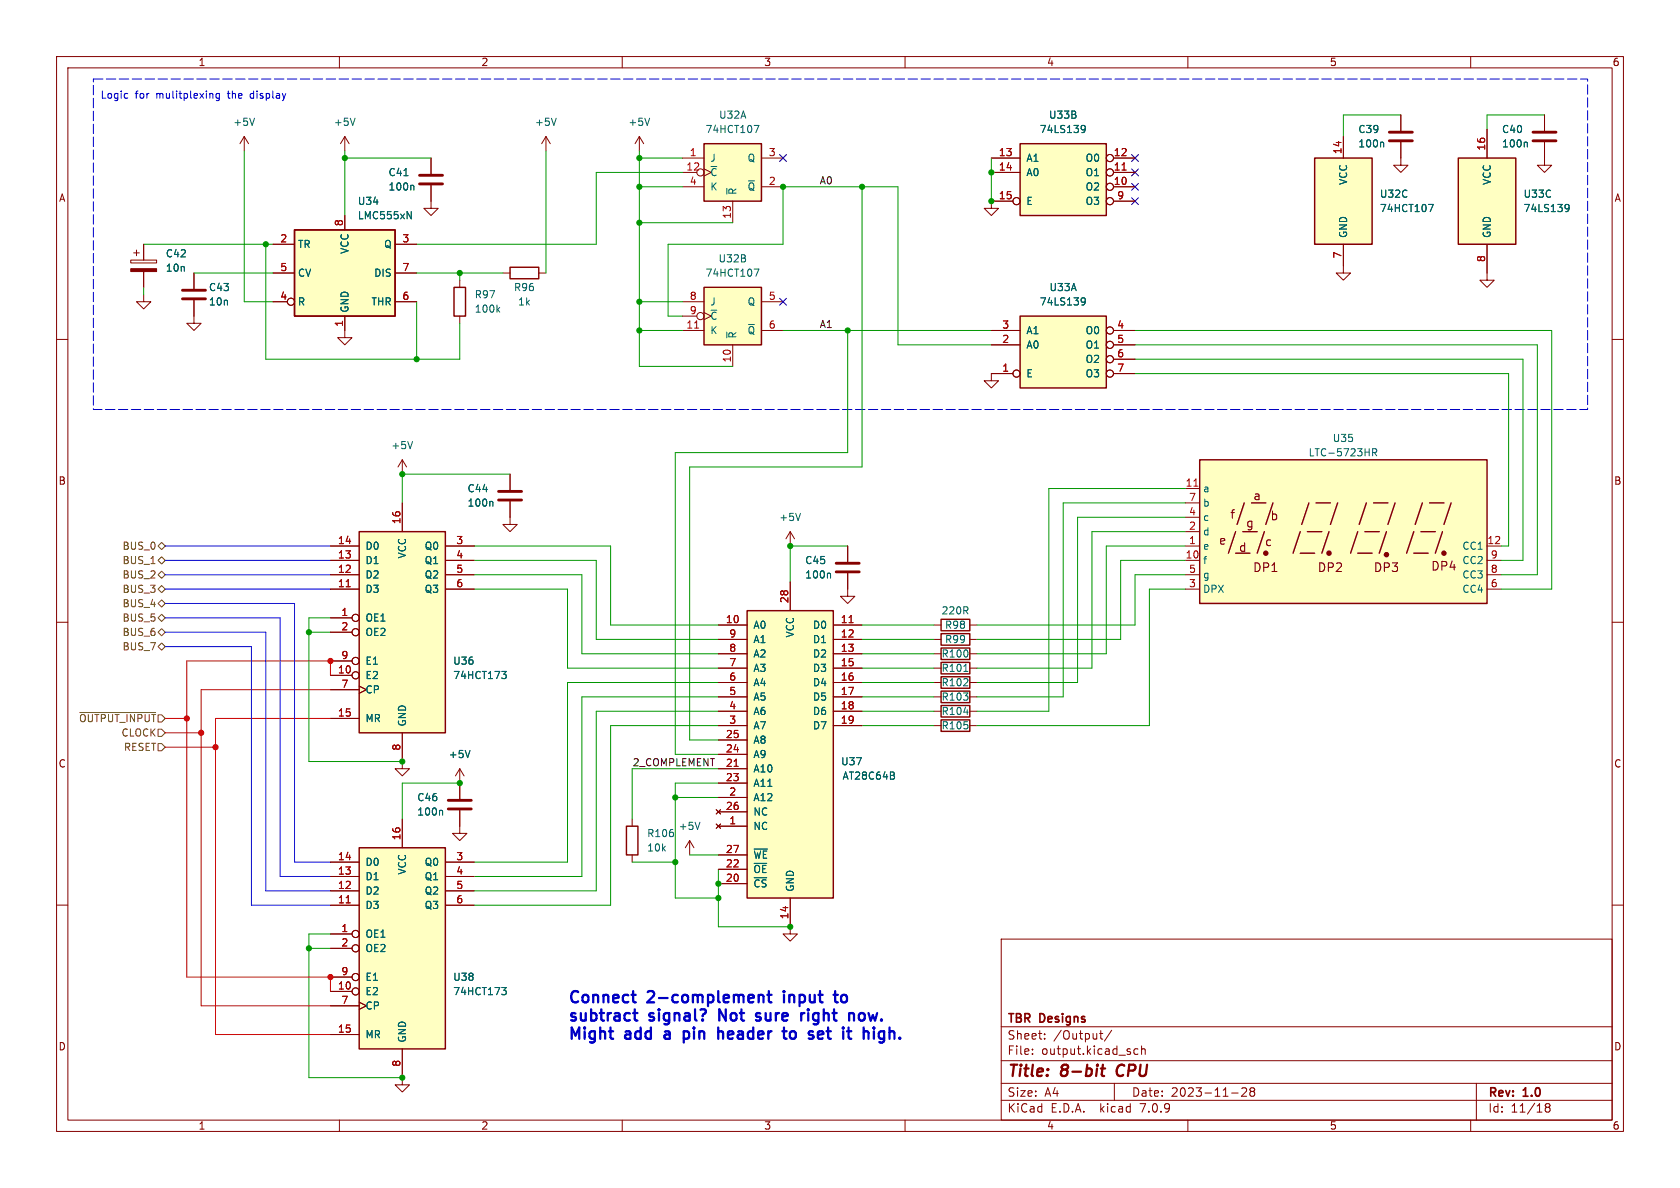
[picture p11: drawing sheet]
<svg xmlns="http://www.w3.org/2000/svg" width="297mm" height="210mm" viewBox="0 0 297 210" stroke-linecap="round" stroke-linejoin="round" font-family="sans-serif">
<g fill="none" stroke="#840000" stroke-width=".18">
<path d="M10 10h277v190h-277zM12 12h273v186h-273zM60 10v2M110 10v2M160 10v2M210 10v2M260 10v2M43.2 24.1l-.8 1.3M43.2 24.1v2.6M43.2 24.1l.7 1.3M61 24.1v2.6M61 38.1v2.5"/>
<path d="M61 24.1l-.8 1.3M61 24.1l.7 1.3M76.2 32.8v4h1.3l-1.3 1.3-1.3-1.3h1.3M76.2 27.9v2.8M96.5 24.1l-.7 1.3M96.5 24.1v2.6M96.5 24.1l.8 1.3M113 24.1l-.7 1.3M113 24.1v2.6M113 24.1l.8 1.3M120.6 33h3.9M120.6 30.5h2.6"/>
<path d="M120.6 27.9h3.9M124.5 29.8l1.2 .7-1.2 .6M129.5 35.6v3.8M134.6 33h3.8M134.6 27.9h3.8M175.3 30.5h5M175.3 27.9h5M179.1 35.6h-3.8v1.2h1.2l-1.2 1.3-1.3-1.3h1.3M196.8 33h3.9M196.8 30.5h3.9M196.8 27.9h3.9M196.8 35.6h3.9"/>
<path d="M237.5 24.1v3.8M247.6 25.1v4.1h1.3l-1.3 1.3-1.2-1.3h1.2M247.6 20.3v2.8M262.9 22.9v5M273 25.1v4.1h1.3l-1.3 1.3-1.2-1.3h1.2M273 20.3v2.8M10 60h2M23.1 46h4.6v.5h-4.6zM23.6 44.7h1M24.1 44.2v1M25.4 52.1v1.2h1.3l-1.3 1.3-1.3-1.3h1.3M25.4 43.2v2.8"/>
<path d="M25.4 48v2.8M34.3 53.1v4.1h1.3l-1.3 1.2-1.3-1.2h1.3M34.3 48.3v2.8M48.3 43.2h3.8M48.3 53.3h2.5M48.3 48.3h3.8M61 55.9v3.8h1.2l-1.2 1.3-1.3-1.3h1.3M69.8 43.2h3.9M69.8 53.3h3.9M69.8 48.3h3.9M81.3 49.5v1.3M81.3 55.9v1.3"/>
<path d="M88.9 48.3h1.3M95.2 48.3h1.3M120.6 53.3h3.9M120.6 58.4h3.9M120.6 55.9h2.6M124.5 55.2l1.2 .7-1.2 .6M134.6 53.3h3.8M134.6 58.4h3.8M175.3 58.4h5M196.8 58.4h3.9M237.5 43.2v5.1h1.3l-1.3 1.2-1.3-1.2h1.3M262.9 43.2v6.3h1.3l-1.3 1.3-1.3-1.3h1.3"/>
<path d="M285 60h2M129.5 61v3.8M175.3 61h5M179.1 66h-3.8v1.3h1.2l-1.2 1.3-1.3-1.3h1.3M196.8 66h3.9M196.8 61h3.9M196.8 63.5h3.9M58.4 96.5h5.1M58.4 99.1h5.1M71.1 81.3l-.7 1.3M71.1 81.3v2.5M71.1 88.9v5.1"/>
<path d="M71.1 81.3l.8 1.3M78.7 96.5h5.1M78.7 99.1h5.1M90.2 88.6v4.1h1.2l-1.2 1.3-1.3-1.3h1.3M90.2 83.8v2.8M139.7 94v2.5M139.7 94l-.8 1.3M139.7 94l.8 1.3M149.9 96.5v2.8M209.5 96.5h2.6M209.5 99.1h2.6M209.5 86.4h2.6"/>
<path d="M209.5 94h2.6M209.5 91.4h2.6M209.5 88.9h2.6M262.9 96.5h2.5M262.9 99.1h2.5M10 110h2M58.4 104.1h5.1M58.4 101.6h5.1M58.4 109.2h3.8M58.4 119.4h3.8M58.4 111.8h3.8M58.4 116.8h3.8"/>
<path d="M78.7 104.1h5.1M78.7 101.6h5.1M127 118.1h5.1M127 110.5h5.1M127 113h5.1M127 115.6h5.1M139.7 102.9v5.1M147.3 118.1h5.1M147.3 110.5h5.1M147.3 113h5.1M147.3 115.6h5.1M149.9 101.3v4.1h1.2l-1.2 1.3-1.3-1.3h1.3"/>
<path d="M165.1 118.1h1.3M165.1 110.5h1.3M165.1 113h1.3M165.1 115.6h1.3M171.4 118.1h1.3M171.4 110.5h1.3M171.4 113h1.3M171.4 115.6h1.3M209.5 104.1h2.6M209.5 101.6h2.6M262.9 104.1h2.5M262.9 101.6h2.5"/>
<path d="M285 110h2M58.4 127h5.1M58.4 121.9h5.1M63.5 121.3l1.3 .6-1.3 .7M71.1 129.5v6.4h1.3l-1.3 1.3-1.3-1.3h1.3M81.3 135.9v5.3M81.3 135.9l-.8 1.3M81.3 135.9l.7 1.3M127 120.7h5.1M127 128.3h5.1M127 125.7h5.1M127 123.2h5.1"/>
<path d="M127 135.9h5.1M127 138.4h5.1M127 133.4h5.1M127 130.8h5.1M147.3 120.7h5.1M147.3 128.3h5.1M147.3 125.7h5.1M147.3 123.2h5.1M165.1 120.7h1.3M165.1 128.3h1.3M165.1 125.7h1.3M165.1 123.2h1.3"/>
<path d="M171.4 120.7h1.3M171.4 128.3h1.3M171.4 125.7h1.3M171.4 123.2h1.3M10 160h2M58.4 157.5h5.1M58.4 154.9h5.1M58.4 152.4h5.1M71.1 144.8v5.1M78.7 157.5h5.1M78.7 154.9h5.1M78.7 152.4h5.1"/>
<path d="M81.3 143.3v4h1.2l-1.2 1.3-1.3-1.3h1.3M111.8 144.8v1.3M111.8 151.1v1.3M121.9 148.6l-.7 1.3M121.9 148.6v2.5M121.9 148.6l.8 1.3M126.6 145.7l.8 .7M126.6 143.1l.8 .8M127 146.1h5.1M127 141h5.1M127 156.2h5.1M127 153.7h5.1"/>
<path d="M127 143.5h5.1M127 151.1h5.1M127.4 145.7l-.8 .7M127.4 143.1l-.8 .8M139.7 158.8v6.3h1.3l-1.3 1.3-1.3-1.3h1.3M285 160h2M58.4 165.1h3.8M58.4 175.3h3.8M58.4 160h5.1M58.4 167.6h3.8M58.4 177.8h5.1M58.4 172.7h3.8"/>
<path d="M63.5 177.2l1.3 .6-1.3 .6M78.7 160h5.1M177 166h108v32h-108zM58.4 182.9h5.1M60 198v2M71.1 185.4v6.4h1.3l-1.3 1.2-1.3-1.2h1.3M110 198v2M160 198v2M177 194.5h108M177 191.5h108M177 187.5h108M177 181.5h108"/>
<path d="M182.5 186.3v.1M182.5 185.5v.1M184.7 183.6v.1M184.7 182.8v.1M194.4 182.7h.6M194.6 182.2v1.3l.4 .2M196.5 182.1l-1.3 2M197 191.5v3M201.2 185.5l-.5-.1-.2 .3v.4l.1 .2h.6M201.8 185.5l.2-.1 .4 .1 .1 .9M201.8 184.9v1.5M210 198v2"/>
<path d="M217.7 193.2h1.2M219.5 192.4l.6-.1 .2 .1 .1 .3-.9 1.1h.9M221.2 192.9l-.2-.2 .2-.4 .5 .1 .1 .2-.3 .3M221.2 192.9l-.2 .3v.3l.2 .3 .5-.1 .1-.2-.1-.4-.2-.2M221.2 192.9h.3M260 198v2M261 191.5v6.5M273.5 195.7l-.3-.2 .3-.4h.2l.3 .3-.3 .3M273.5 195.7l-.3 .3v.3l.3 .3h.2l.3-.3v-.4l-.3-.2M273.5 195.7h.2"/>
<circle cx="123.8" cy="30.5" r=".63"/>
<circle cx="179.7" cy="35.6" r=".63"/>
<circle cx="196.2" cy="33" r=".63"/>
<circle cx="196.2" cy="30.5" r=".63"/>
<circle cx="196.2" cy="35.6" r=".63"/>
<circle cx="196.2" cy="27.9" r=".63"/>
<circle cx="51.4" cy="53.3" r=".63"/>
<circle cx="123.8" cy="55.9" r=".63"/>
<circle cx="196.2" cy="58.4" r=".63"/>
<circle cx="179.7" cy="66" r=".63"/>
<circle cx="196.2" cy="66" r=".63"/>
<circle cx="196.2" cy="63.5" r=".63"/>
<circle cx="196.2" cy="61" r=".63"/>
<circle cx="62.9" cy="109.2" r=".63"/>
<circle cx="62.9" cy="116.8" r=".63"/>
<circle cx="62.9" cy="111.8" r=".63"/>
<circle cx="62.9" cy="119.4" r=".63"/>
<circle cx="62.9" cy="165.1" r=".63"/>
<circle cx="62.9" cy="167.6" r=".63"/>
<circle cx="62.9" cy="175.3" r=".63"/>
<circle cx="62.9" cy="172.7" r=".63"/>
</g>
<path d="M194.6 188.9h.8M195 188.2l-.2 1.7v.2l.4 .1M197.7 188.5a1.27 1.27 0 0 0 0 1.6" fill="none" stroke="#840000" stroke-width=".4"/>
<g fill="#ffffc2" stroke="#ffffc2" stroke-width=".18">
<path d="M232.4 27.9h10.2v15.3h-10.2z"/>
<path d="M52.1 40.6h17.7v15.3h-17.7z"/>
<path d="M212.1 81.3h50.8v25.4h-50.8z"/>
<path d="M132.1 108h15.2v50.8h-15.2z"/>
<path d="M124.5 50.8h10.1v10.2h-10.1z"/>
<path d="M180.3 25.4h15.3v12.7h-15.3z"/>
<path d="M257.8 27.9h10.2v15.3h-10.2z"/>
<path d="M180.3 55.9h15.3v12.7h-15.3z"/>
<path d="M124.5 25.4h10.1v10.2h-10.1z"/>
<path d="M63.5 149.9h15.2v35.5h-15.2z"/>
<path d="M63.5 94h15.2v35.5h-15.2z"/>
</g>
<g fill="none" stroke="#840000" stroke-width=".25">
<path d="M124.5 25.4h10.1v10.2h-10.1zM180.3 25.4h15.3v12.7h-15.3zM232.4 27.9h10.2v15.3h-10.2zM257.8 27.9h10.2v15.3h-10.2zM52.1 40.6h17.7v15.3h-17.7zM80.3 50.8h2v5.1h-2zM90.2 47.2h5v2.1h-5zM124.5 50.8h10.1v10.2h-10.1zM180.3 55.9h15.3v12.7h-15.3zM63.5 94h15.2v35.5h-15.2zM212.1 81.3h50.8v25.4h-50.8zM218.4 94l-1.2 3.8"/>
<path d="M218.4 97.8h2.6M219.7 94h2.5M220 88.9l-1.3 3.8M221.2 88.9h2.6M223.5 94l-1.3 3.8M225 88.9l-1.2 3.8M229.9 97.8h2.5M229.9 94l-1.3 3.8M231.1 94h2.6M231.4 88.9l-1.3 3.8M232.7 88.9h2.5M234.9 94l-1.2 3.8"/>
<path d="M236.5 88.9l-1.3 3.8M240 97.8h2.6M240 94l-1.2 3.8M241.3 94h2.5M241.6 88.9l-1.3 3.8M242.8 88.9h2.6M245.1 94l-1.3 3.8M246.6 88.9l-1.2 3.8M249.9 97.8h2.6M249.9 94l-1.2 3.8M251.2 94h2.5M251.5 88.9l-1.3 3.8"/>
<path d="M252.7 88.9h2.6M255 94l-1.3 3.8M256.5 88.9l-1.2 3.8M132.1 108h15.2v50.8h-15.2zM166.4 119.6h5v2.1h-5zM166.4 117.1h5v2h-5zM166.4 109.5h5v2h-5zM166.4 112h5v2h-5zM166.4 114.6h5v2h-5zM166.4 127.3h5v2h-5zM166.4 124.7h5v2h-5zM166.4 122.2h5v2h-5z"/>
<path d="M63.5 149.9h15.2v35.5h-15.2zM110.7 146.1h2.1v5h-2.1z"/>
</g>
<g fill="none" stroke="#006464" stroke-width=".18">
<path d="M45 20.9l-.4 1.3M62.8 20.9l-.4 1.3M71.4 31.1h.7M72 37.4l.7 1.3v-1.3M73 32.8l.2 .1v.7M98.3 20.9l-.4 1.3M114.8 20.9l-.4 1.3M128.5 33.3v1M133.3 22.2h.9l-.6 1.2M191.3 22.2h.3l.2 .1a.84 .84 0 0 1-.3 1.1h-.2M191.9 22.7l-.3 .3-.3-.1M244.4 25.1l.2 .2v.7"/>
<path d="M252.5 36.1h.9l-.6 1.3M269.8 25.1l.2 .2v.7M276.8 36.2l.4-.1 .2 .3a.84 .84 0 0 1-.4 1h-.2M277.4 36.7l-.2 .2h-.4M88 54.7l.3 .5M88.3 54.3l-.4 .5M128.5 58.7v1M133.3 47.6h.9l-.6 1.2M191.3 52.7l.3-.1 .2 .2a.84 .84 0 0 1-.3 1.1h-.2M191.9 53.2l-.3 .2h-.3M72.9 78l-.4 1.3M242.7 80l.6-.1 .1-.2-.1-.3-.6-.1v1.3"/>
<path d="M243 80l.4 .6M87 88.6l.1 .2v.7M141.5 90.7l-.4 1.3M88.7 118.7h.8l-.4 .5 .3 .1 .1 .4-.2 .3h-.4M146.6 101.3l.2 .2v.7M170.4 118.7h.7M83.1 132.7l-.4 1.2M158 137.1l.1 .2-.1 .4M158 136.6v.4M170.4 125.9h.8M78.1 143.2l.1 .2v.7M123.7 145.4l-.4 1.2"/>
<path d="M133.3 150.1h2.4M88.7 174.6h.8l-.4 .5 .3 .1 .1 .4-.2 .2h-.4"/>
</g>
<g fill="none" stroke="#840000" stroke-width=".51">
<path d="M74.2 32.5h4M74.2 31h4M245.6 24.9h4.1M245.6 23.4h4.1M271 24.9h4.1M271 23.4h4.1M32.3 52.8h4M32.3 51.3h4M88.1 88.4h4.1M88.1 86.9h4.1M147.8 99.6h4.1M147.8 101.1h4.1"/>
<path d="M79.2 143h4.1M79.2 141.5h4.1"/>
</g>
<g fill="#840000" stroke="#840000" stroke-width=".25">
<circle cx="223.8" cy="97.8" r=".36"/>
<circle cx="234.9" cy="97.8" r=".36"/>
<circle cx="245.1" cy="98" r=".36"/>
<circle cx="255.3" cy="97.8" r=".36"/>
</g>
<path d="M198.4 30.1h.7M122.8 58h.7M211.1 85.9h.7M61.2 103.7h.7M150.1 110.1h.7M129.8 135.5h.7M61.2 159.6h.7" fill="none" stroke="#a90000" stroke-width=".18"/>
<path d="M23.1 47.5h4.6v.5h-4.6z" fill="#840000" stroke="#840000" stroke-width=".18"/>
<path d="M27.9 99.1l.7-.7 .6 .7-.6 .6zM27.9 96.5l.7-.6 .6 .6-.6 .7zM27.9 111.8l.7-.7 .6 .7-.6 .6zM27.9 104.1l.7-.6 .6 .6-.6 .7zM27.9 106.7l.7-.7 .6 .7-.6 .6zM27.9 114.3l.7-.6 .6 .6-.6 .6zM27.9 109.2l.7-.6 .6 .6-.6 .7zM28.6 101l.6 .6-.6 .6-.7-.6zM14.1 126h13.4M27.9 128.9h.7l.6 .6-.6 .7h-.7zM27.9 131.4h.7l.6 .7-.6 .6h-.7z" fill="none" stroke="#725600" stroke-width=".18"/>
<path d="M22.5 16.5l.1 .1M22.6 17.3l-.1 .1M37.5 16.5l.1 .2v.7M38.8 16.5v1l-.3 .3-.3-.1M38.8 16.6l-.4-.1-.2 .3 .1 .5h.5" fill="none" stroke="#0000c2" stroke-width=".18"/>
<g fill="none" stroke="#0000c2" stroke-width=".4">
<path d="M111.6 175.9h.8M111.9 179.1h.8M112.2 177.2h.2M134.4 179.2l-.5-.1-.3 .3 .1 .3 .7 .1 .1 .2-.1 .3-.2 .1-.6-.1M134.4 175.9l.5 .1 .1 .1v1.1M135.6 175.9h.8M135.9 175.2v1.7l.1 .2 .4 .1M138.6 175.2v.2M138.6 175.9v1.3M138.6 175.2l-.1 .1 .1 .1M138.6 175.2l.1 .1-.1 .1M142 179.1h.2"/>
<path d="M142.9 179.1v1.3M147.4 175.9h.7M147.6 175.2v1.7l.1 .2 .4 .1M152.7 179.2a.54 .54 0 0 0-.9 .3v.5a.54 .54 0 0 0 .9 .3M112.2 180.1l.1 .2 .4 .1M117.5 183v.2v.3M120.9 182.3v2M120.9 182.4l.6-.1 .3 .4M121.8 183.3l-.3 .3-.6-.1M127.2 180.4v-2l1.1 2M127.3 182.3h.2l.3 .3v1M139.7 182.5a.54 .54 0 0 1 .6-.2 .54 .54 0 0 1 .4 .4v.6a.54 .54 0 0 1-.5 .4 .54 .54 0 0 1-.6-.4z"/>
<path d="M145.3 182.3l.1 .1 .1 .4-.9 .2M145.4 183.5l-.1 .1M146.1 182.3h.8M152.7 181.6v2M153.3 182.3h-.3l-.3 .2M157.3 181.6v2M157.8 182.3h-.3l-.2 .2"/>
</g>
<path d="M16.5 14h264.2v58.4h-264.2v-58.4" fill="none" stroke="#0000c2" stroke-width=".18" stroke-dasharray="1.7 .6"/>
<g fill="none" stroke="#009600" stroke-width=".18">
<path d="M43.2 26.7v26.6h5.1M61 27.9h15.2M61 26.7v11.4M96.5 26.7v21.6M113 26.7v38.1h16.5M113 39.4h16.5M113 33h7.6M113 27.9h7.6M120.6 30.5h-15.2v12.7h-31.7M152.4 33v49.6h-30.5v48.2h5.1M175.3 27.9v7.7M247.6 20.3h-10.1v3.8"/>
<path d="M273 20.3h-10.1v2.6M25.4 43.2h22.9M25.4 50.8v1.3M34.3 48.3h14M47 43.2v20.3h34.3v-6.3M73.7 48.3h15.2M73.7 53.3v10.2M81.3 48.3v1.2M113 53.3h7.6M113 58.4h7.6M120.6 55.9h-2.5v-12.7h20.3v-10.2h20.3v28h16.6M138.4 58.4h36.9"/>
<path d="M149.9 58.4v21.6h-30.5v53.4h7.6M200.7 58.4h73.6v45.7h-8.9M200.7 61h71.1v40.6h-6.4M200.7 66h66v30.5h-1.3M200.7 63.5h68.5v35.6h-3.8M83.8 96.5h24.1v14h19.1M83.8 99.1h21.6v13.9h21.6M90.2 83.8h-19.1v5.1M149.9 96.5h-10.2v6.4M209.5 91.4h-19v29.3h-17.8M209.5 99.1h-11.4v13.9h-25.4M209.5 96.5h-13.9v19.1h-22.9"/>
<path d="M209.5 94h-16.5v24.1h-20.3M209.5 88.9h-21.5v34.3h-15.3M209.5 86.4h-24.1v39.3h-12.7M54.6 111.8h3.8M58.4 109.2h-3.8v25.4h16.5M83.8 101.6h19.1v14h24.1M83.8 104.1h16.5v14h26.7M152.4 113h12.7M152.4 115.6h12.7M152.4 118.1h12.7M152.4 110.5h12.7M209.5 101.6h-8.8v8.9h-28"/>
<path d="M209.5 104.1h-6.3v24.2h-30.5M81.3 138.4h-10.2v6.4M127 138.4h-7.6v20.4h7.6M127 135.9h-15.2v8.9M127 128.3h-19.1v31.7h-24.1M127 120.7h-26.7v31.7h-16.5M127 123.2h-24.1v31.7h-19.1M127 125.7h-21.6v31.8h-21.6M152.4 120.7h12.7M152.4 128.3h12.7M152.4 125.7h12.7M152.4 123.2h12.7"/>
<path d="M111.8 152.4h7.6M119.4 141h7.6M121.9 151.1h5.1M127 153.7v10.1h12.7M54.6 167.6h3.8M58.4 165.1h-3.8v25.4h16.5"/>
</g>
<path d="M29.2 99.1h29.2M29.2 96.5h29.2M29.2 106.7h22.9v45.7h6.3M29.2 111.8h17.8v45.7h11.4M29.2 109.2h20.3v45.7h8.9M29.2 114.3h15.2v45.7h14M29.2 101.6h29.2M29.2 104.1h29.2" fill="none" stroke="#00f" stroke-width=".18"/>
<path d="M58.4 119.4v-2.6h-25.4v55.9h25.4v2.6M29.2 127h3.8M29.2 132.1h8.9M29.2 129.5h6.4M58.4 121.9h-22.8v55.9h22.8M58.4 127h-20.3v55.9h20.3" fill="none" stroke="#f00" stroke-width=".18"/>
<path d="M137.8 27.3l1.2 1.2M139 27.3l-1.2 1.2M200.1 32.4l1.2 1.2M200.1 35l1.2 1.2M200.1 27.3l1.2 1.2M200.1 29.9l1.2 1.2M201.3 32.4l-1.2 1.2M201.3 35l-1.2 1.2M201.3 27.3l-1.2 1.2M201.3 29.9l-1.2 1.2M137.8 52.7l1.2 1.2M139 52.7l-1.2 1.2" fill="none" stroke="#000084" stroke-width=".18"/>
<g fill="#009600" stroke="#009600" stroke-width=".18">
<circle cx="71.1" cy="83.8" r=".46"/>
<circle cx="61" cy="27.9" r=".46"/>
<circle cx="81.3" cy="48.3" r=".46"/>
<circle cx="73.7" cy="63.5" r=".46"/>
<circle cx="47" cy="43.2" r=".46"/>
<circle cx="119.4" cy="152.4" r=".46"/>
<circle cx="119.4" cy="141" r=".46"/>
<circle cx="139.7" cy="163.8" r=".46"/>
<circle cx="127" cy="158.8" r=".46"/>
<circle cx="127" cy="156.2" r=".46"/>
<circle cx="81.3" cy="138.4" r=".46"/>
<circle cx="71.1" cy="190.5" r=".46"/>
<circle cx="54.6" cy="167.6" r=".46"/>
<circle cx="54.6" cy="111.8" r=".46"/>
<circle cx="71.1" cy="134.6" r=".46"/>
<circle cx="149.9" cy="58.4" r=".46"/>
<circle cx="113" cy="39.4" r=".46"/>
<circle cx="113" cy="33" r=".46"/>
<circle cx="113" cy="53.3" r=".46"/>
<circle cx="113" cy="27.9" r=".46"/>
<circle cx="113" cy="58.4" r=".46"/>
<circle cx="138.4" cy="33" r=".46"/>
<circle cx="152.4" cy="33" r=".46"/>
<circle cx="175.3" cy="30.5" r=".46"/>
<circle cx="175.3" cy="35.6" r=".46"/>
<circle cx="139.7" cy="96.5" r=".46"/>
</g>
<g fill="#f00" stroke="#f00" stroke-width=".18">
<circle cx="58.4" cy="172.7" r=".46"/>
<circle cx="58.4" cy="116.8" r=".46"/>
<circle cx="35.6" cy="129.5" r=".46"/>
<circle cx="38.1" cy="132.1" r=".46"/>
<circle cx="33" cy="127" r=".46"/>
</g>
<g font-size="2.8" fill="#0000c2">
<text x="100.3" y="177.5">Connect</text>
<text x="114.7" y="177.5">2-complement</text>
<text x="139.5" y="177.5">input</text>
<text x="149.3" y="177.5">to</text>
<text x="100.3" y="180.7">subtract</text>
<text x="100.3" y="183.9">Might</text>
<text x="110.7" y="183.9">add</text>
<text x="114.9" y="180.7">signal?</text>
<text x="118.4" y="183.9">a</text>
<text x="122.5" y="183.9">pin</text>
<text x="128" y="180.7">Not</text>
<text x="129.4" y="183.9">header</text>
<text x="135.4" y="180.7">sure</text>
<text x="141.9" y="183.9">to</text>
<text x="144.1" y="180.7">right</text>
<text x="147.1" y="183.9">set</text>
<text x="153.4" y="180.7">now.</text>
<text x="153.9" y="183.9">it</text>
<text x="158.3" y="183.9">high.</text>
</g>
<g font-size="2.8" fill="#840000">
<text x="178" y="190.9">Title:</text>
<text x="187.7" y="190.9">8-bit</text>
<text x="198.3" y="190.9">CPU</text>
</g>
<g font-size="2.1" fill="#840000">
<text x="221.4" y="88.7">a</text>
<text x="217.4" y="92">f</text>
<text x="220.2" y="93.5">g</text>
<text x="224.5" y="92.2">b</text>
<text x="215.4" y="96.6">e</text>
<text x="218.9" y="97.8">d</text>
<text x="221.4" y="101.4">DP1</text>
<text x="223.5" y="96.8">c</text>
<text x="232.8" y="101.4">DP2</text>
<text x="242.7" y="101.4">DP3</text>
<text x="252.9" y="101.1">DP4</text>
<text x="178" y="184">Sheet:</text>
<text x="178" y="181.2">TBR</text>
<text x="183.9" y="181.2">Designs</text>
<text x="186.2" y="184">/Output/</text>
<text x="178" y="186.7">File:</text>
<text x="184.1" y="186.7">output.kicad_sch</text>
<text x="178" y="196.9">KiCad</text>
<text x="178" y="194.1">Size:</text>
<text x="184.7" y="194.1">A4</text>
<text x="185.7" y="196.9">E.D.A.</text>
<text x="194.6" y="196.9">kicad</text>
<text x="200" y="194.1">Date:</text>
<text x="201.8" y="196.9">7.0.9</text>
<text x="207" y="194.1">2023-11-28</text>
<text x="263" y="194.3">Rev:</text>
<text x="263" y="196.9">Id:</text>
<text x="267.1" y="196.9">11/18</text>
<text x="269.4" y="194.3">1.0</text>
</g>
<g font-size="1.8" fill="#840000">
<text x="35" y="11.9">1</text>
<text x="85" y="11.9">2</text>
<text x="135" y="11.9">3</text>
<text x="185" y="11.9">4</text>
<text x="235" y="11.9">5</text>
<text x="285" y="11.9">6</text>
<text x="10.3" y="35.9">A</text>
<text x="285.3" y="35.9">A</text>
<text x="10.3" y="85.9">B</text>
<text x="285.3" y="85.9">B</text>
<text x="10.3" y="135.9">C</text>
<text x="285.3" y="135.9">C</text>
<text x="10.3" y="185.9">D</text>
<text x="285.3" y="185.9">D</text>
<text x="35" y="199.9">1</text>
<text x="85" y="199.9">2</text>
<text x="135" y="199.9">3</text>
<text x="185" y="199.9">4</text>
<text x="235" y="199.9">5</text>
<text x="285" y="199.9">6</text>
</g>
<g font-size="1.8" fill="#0000c2">
<text x="17.7" y="17.5">Logic</text>
<text x="23.9" y="17.5">for</text>
<text x="27.7" y="17.5">mulitplexing</text>
<text x="40.6" y="17.5">the</text>
<text x="44.7" y="17.5">display</text>
</g>
<g font-size="1.8" fill="#006464">
<text x="41.1" y="22.5">+5V</text>
<text x="58.9" y="22.5">+5V</text>
<text x="94.5" y="22.5">+5V</text>
<text x="111" y="22.5">+5V</text>
<text x="124.6" y="23.7">74HCT107</text>
<text x="127" y="21.2">U32A</text>
<text x="183.7" y="23.7">74LS139</text>
<text x="185.3" y="21.2">U33B</text>
<text x="240" y="23.7">C39</text>
<text x="265.4" y="23.7">C40</text>
<text x="125.5" y="28.8">J</text>
<text x="132.1" y="28.8">Q</text>
<text x="181.4" y="28.8">A1</text>
<text x="191.8" y="28.8">O0</text>
<text x="240" y="26.3">100n</text>
<text x="265.4" y="26.3">100n</text>
<text x="68.6" y="33.9">100n</text>
<text x="68.6" y="31.3">C41</text>
<text x="125.5" y="31.3">~{C}</text>
<text x="125.5" y="33.9">K</text>
<text x="130.4" y="34.5" transform="rotate(-90 130.4 34.5)">~{R}</text>
<text x="132.1" y="33.9">~{Q}</text>
<text x="181.4" y="31.3">A0</text>
<text x="191.8" y="33.9">O2</text>
<text x="191.8" y="31.3">O1</text>
<text x="238.4" y="32.8" transform="rotate(-90 238.4 32.8)">VCC</text>
<text x="243.8" y="35.2">U32C</text>
<text x="263.8" y="32.8" transform="rotate(-90 263.8 32.8)">VCC</text>
<text x="269.3" y="35.2">U33C</text>
<text x="63.2" y="36.4">U34</text>
<text x="63.2" y="39">LMC555xN</text>
<text x="181.4" y="36.4">E</text>
<text x="191.8" y="36.4">O3</text>
<text x="243.8" y="37.7">74HCT107</text>
<text x="269.3" y="37.7">74LS139</text>
<text x="29.2" y="45.7">C42</text>
<text x="52.6" y="44">TR</text>
<text x="61.8" y="45" transform="rotate(-90 61.8 45)">VCC</text>
<text x="67.8" y="44">Q</text>
<text x="126.9" y="46.6">U32B</text>
<text x="238.4" y="42.2" transform="rotate(-90 238.4 42.2)">GND</text>
<text x="263.8" y="42.2" transform="rotate(-90 263.8 42.2)">GND</text>
<text x="29.2" y="48.2">10n</text>
<text x="36.8" y="51.7">C43</text>
<text x="52.6" y="49.1">CV</text>
<text x="66.1" y="49.1">DIS</text>
<text x="83.8" y="52.9">R97</text>
<text x="90.8" y="51.7">R96</text>
<text x="124.6" y="49.1">74HCT107</text>
<text x="185.4" y="51.7">U33A</text>
<text x="36.8" y="54.2">10n</text>
<text x="52.6" y="54.2">R</text>
<text x="61.8" y="55.4" transform="rotate(-90 61.8 55.4)">GND</text>
<text x="65.6" y="54.2">THR</text>
<text x="83.8" y="55.5">100k</text>
<text x="91.5" y="54.2">1k</text>
<text x="125.5" y="59.3">K</text>
<text x="125.5" y="54.2">J</text>
<text x="125.5" y="56.7">~{C}</text>
<text x="130.4" y="59.9" transform="rotate(-90 130.4 59.9)">~{R}</text>
<text x="132.1" y="54.2">Q</text>
<text x="132.1" y="59.3">~{Q}</text>
<text x="181.4" y="59.3">A1</text>
<text x="183.7" y="54.2">74LS139</text>
<text x="191.8" y="59.3">O0</text>
<text x="181.4" y="61.8">A0</text>
<text x="191.8" y="61.8">O1</text>
<text x="191.8" y="64.4">O2</text>
<text x="181.4" y="66.9">E</text>
<text x="191.8" y="66.9">O3</text>
<text x="69.1" y="79.6">+5V</text>
<text x="231.2" y="80.9">LTC-5723HR</text>
<text x="235.5" y="78.3">U35</text>
<text x="82.6" y="89.8">100n</text>
<text x="82.6" y="87.2">C44</text>
<text x="212.6" y="87.2">a</text>
<text x="212.6" y="89.8">b</text>
<text x="137.7" y="92.3">+5V</text>
<text x="212.6" y="94.8">d</text>
<text x="212.6" y="92.3">c</text>
<text x="64.5" y="99.9">D1</text>
<text x="64.5" y="97.4">D0</text>
<text x="72" y="98.8" transform="rotate(-90 72 98.8)">VCC</text>
<text x="75" y="97.4">Q0</text>
<text x="75" y="99.9">Q1</text>
<text x="142.2" y="99.9">C45</text>
<text x="212.6" y="97.4">e</text>
<text x="212.6" y="99.9">f</text>
<text x="258.4" y="97.4">CC1</text>
<text x="258.4" y="99.9">CC2</text>
<text x="64.5" y="105">D3</text>
<text x="64.5" y="102.5">D2</text>
<text x="75" y="102.5">Q2</text>
<text x="75" y="105">Q3</text>
<text x="142.2" y="102.5">100n</text>
<text x="212.6" y="105">DPX</text>
<text x="212.6" y="102.5">g</text>
<text x="258.4" y="105">CC4</text>
<text x="258.4" y="102.5">CC3</text>
<text x="64.5" y="110.1">OE1</text>
<text x="64.5" y="112.6">OE2</text>
<text x="133.1" y="111.4">A0</text>
<text x="133.1" y="113.9">A1</text>
<text x="140.6" y="112.8" transform="rotate(-90 140.6 112.8)">VCC</text>
<text x="143.6" y="111.4">D0</text>
<text x="143.6" y="113.9">D1</text>
<text x="166.4" y="108.8">220R</text>
<text x="167" y="111.4">R98</text>
<text x="167" y="113.9">R99</text>
<text x="64.5" y="117.7">E1</text>
<text x="80" y="117.7">U36</text>
<text x="133.1" y="119">A3</text>
<text x="133.1" y="116.4">A2</text>
<text x="143.6" y="116.4">D2</text>
<text x="143.6" y="119">D3</text>
<text x="166.4" y="119">R101</text>
<text x="166.4" y="116.4">R100</text>
<text x="64.5" y="120.2">E2</text>
<text x="64.5" y="122.8">CP</text>
<text x="80" y="120.2">74HCT173</text>
<text x="133.1" y="124.1">A5</text>
<text x="133.1" y="121.5">A4</text>
<text x="143.6" y="121.5">D4</text>
<text x="143.6" y="124.1">D5</text>
<text x="166.4" y="121.5">R102</text>
<text x="166.4" y="124.1">R103</text>
<text x="64.5" y="127.9">MR</text>
<text x="72" y="128.5" transform="rotate(-90 72 128.5)">GND</text>
<text x="133.1" y="131.7">A8</text>
<text x="133.1" y="129.1">A7</text>
<text x="133.1" y="126.6">A6</text>
<text x="143.6" y="126.6">D6</text>
<text x="143.6" y="129.1">D7</text>
<text x="166.4" y="129.1">R105</text>
<text x="166.4" y="126.6">R104</text>
<text x="79.2" y="134.2">+5V</text>
<text x="133.1" y="136.8">A10</text>
<text x="133.1" y="134.2">A9</text>
<text x="148.6" y="135.5">U37</text>
<text x="73.7" y="141.8">C46</text>
<text x="133.1" y="141.8">A12</text>
<text x="133.1" y="139.3">A11</text>
<text x="148.9" y="138">AT28C64B</text>
<text x="73.7" y="144.4">100n</text>
<text x="114.3" y="148.2">R106</text>
<text x="119.9" y="146.9">+5V</text>
<text x="133.1" y="146.9">NC</text>
<text x="133.1" y="144.4">NC</text>
<text x="64.5" y="155.8">D1</text>
<text x="64.5" y="153.3">D0</text>
<text x="72" y="154.7" transform="rotate(-90 72 154.7)">VCC</text>
<text x="75" y="153.3">Q0</text>
<text x="75" y="155.8">Q1</text>
<text x="114.3" y="150.7">10k</text>
<text x="133.1" y="154.5">~{OE}</text>
<text x="133.1" y="152">~{WE}</text>
<text x="64.5" y="160.9">D3</text>
<text x="64.5" y="158.3">D2</text>
<text x="75" y="158.3">Q2</text>
<text x="75" y="160.9">Q3</text>
<text x="133.1" y="157.1">~{CS}</text>
<text x="140.6" y="157.7" transform="rotate(-90 140.6 157.7)">GND</text>
<text x="64.5" y="166">OE1</text>
<text x="64.5" y="168.5">OE2</text>
<text x="64.5" y="173.6">E1</text>
<text x="80" y="173.6">U38</text>
<text x="64.5" y="176.1">E2</text>
<text x="64.5" y="178.7">CP</text>
<text x="80" y="176.1">74HCT173</text>
<text x="64.5" y="183.7">MR</text>
<text x="72" y="184.4" transform="rotate(-90 72 184.4)">GND</text>
</g>
<g font-size="1.8" fill="#a90000">
<text x="121.8" y="27.7">1</text>
<text x="135.8" y="27.7">3</text>
<text x="176.5" y="27.7">13</text>
<text x="196.8" y="27.7">12</text>
<text x="237.2" y="27.3" transform="rotate(-90 237.2 27.3)">14</text>
<text x="262.6" y="26.7" transform="rotate(-90 262.6 26.7)">16</text>
<text x="121.2" y="30.2">12</text>
<text x="121.8" y="32.8">4</text>
<text x="135.8" y="32.8">2</text>
<text x="176.5" y="30.2">14</text>
<text x="176.5" y="35.3">15</text>
<text x="196.8" y="32.8">10</text>
<text x="196.8" y="30.2">11</text>
<text x="197.4" y="35.3">9</text>
<text x="60.7" y="40.1" transform="rotate(-90 60.7 40.1)">8</text>
<text x="129.3" y="38.8" transform="rotate(-90 129.3 38.8)">13</text>
<text x="49.5" y="42.9">2</text>
<text x="71" y="42.9">3</text>
<text x="237.2" y="45.8" transform="rotate(-90 237.2 45.8)">7</text>
<text x="262.6" y="46.4" transform="rotate(-90 262.6 46.4)">8</text>
<text x="49.5" y="53.1">4</text>
<text x="49.5" y="48">5</text>
<text x="71" y="53.1">6</text>
<text x="71" y="48">7</text>
<text x="121.8" y="53.1">8</text>
<text x="135.8" y="53.1">5</text>
<text x="60.7" y="57.9" transform="rotate(-90 60.7 57.9)">1</text>
<text x="121.2" y="58.2">11</text>
<text x="121.8" y="55.6">9</text>
<text x="135.8" y="58.2">6</text>
<text x="177.1" y="58.2">3</text>
<text x="197.4" y="58.2">4</text>
<text x="129.3" y="64.2" transform="rotate(-90 129.3 64.2)">10</text>
<text x="177.1" y="65.8">1</text>
<text x="177.1" y="60.7">2</text>
<text x="197.4" y="60.7">5</text>
<text x="197.4" y="63.2">6</text>
<text x="197.4" y="65.8">7</text>
<text x="209.5" y="86.1">11</text>
<text x="210.1" y="88.6">7</text>
<text x="70.9" y="92.8" transform="rotate(-90 70.9 92.8)">16</text>
<text x="210.1" y="93.7">2</text>
<text x="210.1" y="91.2">4</text>
<text x="59.6" y="101.3">12</text>
<text x="59.6" y="98.8">13</text>
<text x="59.6" y="96.3">14</text>
<text x="80.6" y="96.3">3</text>
<text x="80.6" y="98.8">4</text>
<text x="80.6" y="101.3">5</text>
<text x="209.5" y="98.8">10</text>
<text x="210.1" y="96.3">1</text>
<text x="210.1" y="101.3">5</text>
<text x="262.8" y="96.3">12</text>
<text x="263.5" y="101.3">8</text>
<text x="263.5" y="98.8">9</text>
<text x="59.6" y="103.9">11</text>
<text x="80.6" y="103.9">6</text>
<text x="139.4" y="106.7" transform="rotate(-90 139.4 106.7)">28</text>
<text x="210.1" y="103.9">3</text>
<text x="263.5" y="103.9">6</text>
<text x="60.3" y="109">1</text>
<text x="60.3" y="111.5">2</text>
<text x="128.2" y="110.2">10</text>
<text x="128.8" y="112.8">9</text>
<text x="148.5" y="110.2">11</text>
<text x="148.5" y="112.8">12</text>
<text x="59.6" y="119.1">10</text>
<text x="60.3" y="116.6">9</text>
<text x="128.8" y="117.9">7</text>
<text x="128.8" y="115.3">8</text>
<text x="148.5" y="115.3">13</text>
<text x="148.5" y="117.9">15</text>
<text x="60.3" y="121.7">7</text>
<text x="128.8" y="125.5">4</text>
<text x="128.8" y="122.9">5</text>
<text x="128.8" y="120.4">6</text>
<text x="148.5" y="120.4">16</text>
<text x="148.5" y="122.9">17</text>
<text x="148.5" y="125.5">18</text>
<text x="59.6" y="126.7">15</text>
<text x="128.2" y="130.6">25</text>
<text x="128.8" y="128">3</text>
<text x="148.5" y="128">19</text>
<text x="70.9" y="132.8" transform="rotate(-90 70.9 132.8)">8</text>
<text x="128.2" y="135.6">21</text>
<text x="128.2" y="133.1">24</text>
<text x="128.2" y="138.2">23</text>
<text x="128.2" y="143.3">26</text>
<text x="128.8" y="140.7">2</text>
<text x="70.9" y="148.6" transform="rotate(-90 70.9 148.6)">16</text>
<text x="128.8" y="145.8">1</text>
<text x="59.6" y="154.7">13</text>
<text x="59.6" y="152.1">14</text>
<text x="80.6" y="152.1">3</text>
<text x="80.6" y="154.7">4</text>
<text x="128.2" y="156">20</text>
<text x="128.2" y="153.4">22</text>
<text x="128.2" y="150.9">27</text>
<text x="59.6" y="159.8">11</text>
<text x="59.6" y="157.2">12</text>
<text x="80.6" y="157.2">5</text>
<text x="80.6" y="159.8">6</text>
<text x="60.3" y="164.8">1</text>
<text x="60.3" y="167.4">2</text>
<text x="139.4" y="162.6" transform="rotate(-90 139.4 162.6)">14</text>
<text x="60.3" y="172.5">9</text>
<text x="59.6" y="175">10</text>
<text x="60.3" y="177.5">7</text>
<text x="59.6" y="182.6">15</text>
<text x="70.9" y="188.7" transform="rotate(-90 70.9 188.7)">8</text>
</g>
<g font-size="1.8" fill="#0f0f0f">
<text x="144.8" y="32.7">A0</text>
<text x="144.8" y="58.1">A1</text>
<text x="111.8" y="135.5">2_COMPLEMENT</text>
</g>
<g font-size="1.8" fill="#725600">
<text x="21.6" y="99.9">BUS_1</text>
<text x="21.6" y="97.4">BUS_0</text>
<text x="21.6" y="105">BUS_3</text>
<text x="21.6" y="107.5">BUS_4</text>
<text x="21.6" y="102.5">BUS_2</text>
<text x="21.6" y="112.6">BUS_6</text>
<text x="21.6" y="110.1">BUS_5</text>
<text x="21.6" y="115.2">BUS_7</text>
<text x="13.9" y="127.9">~{OUTPUT_INPUT}</text>
<text x="21.4" y="130.4">CLOCK</text>
<text x="21.8" y="132.9">RESET</text>
</g>
</svg>
